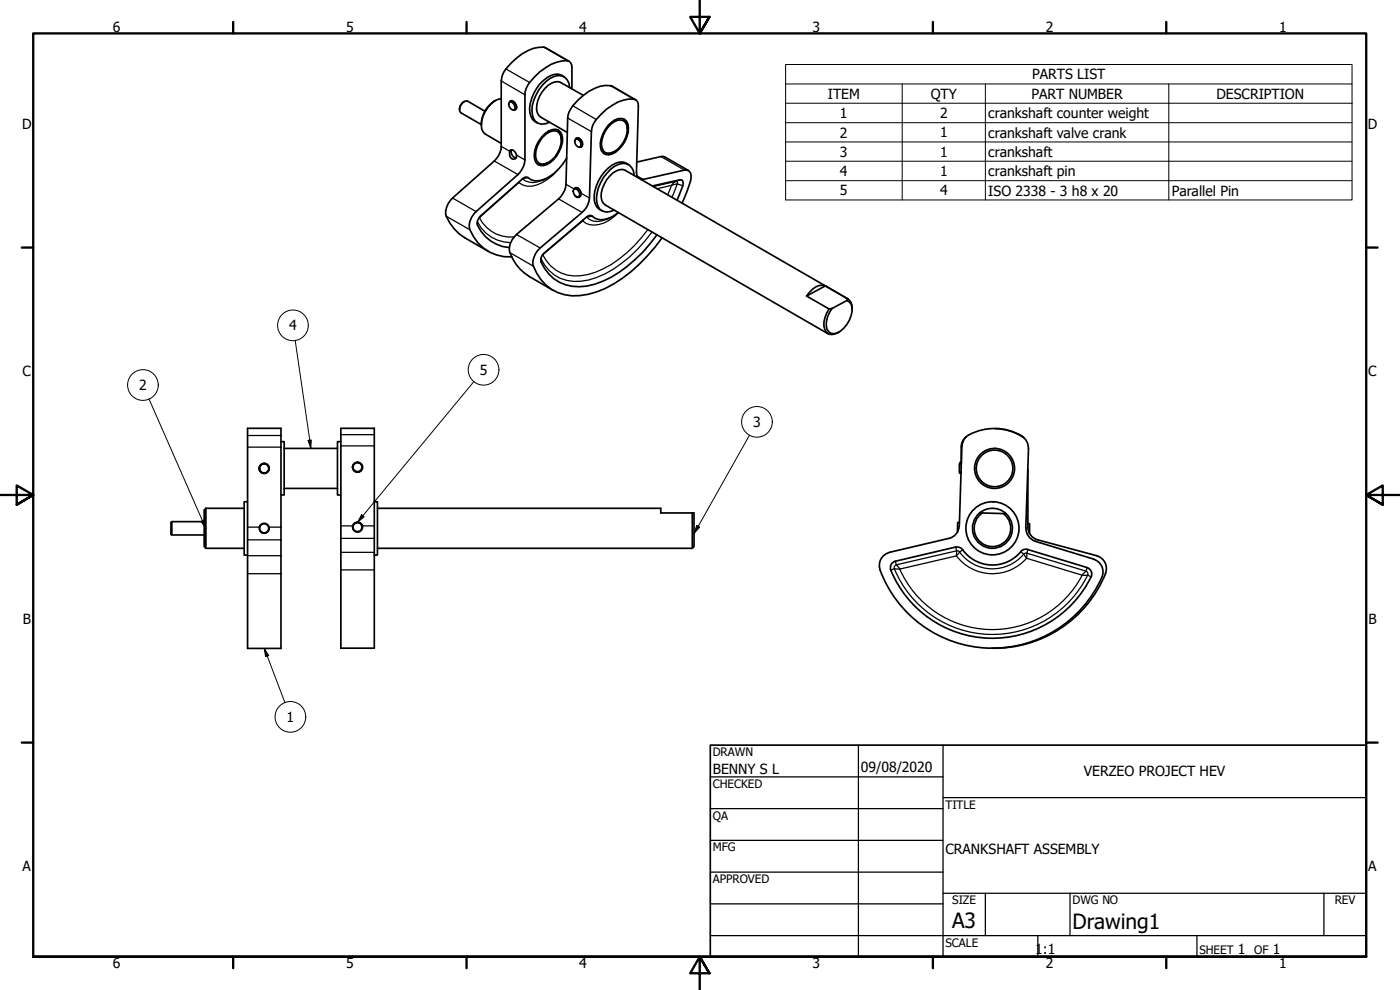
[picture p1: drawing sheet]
<svg xmlns="http://www.w3.org/2000/svg" width="420mm" height="297mm" viewBox="0 0 420 297" stroke-linecap="round" stroke-linejoin="round" font-family="sans-serif">
<!-- layer: Visible (ANSI) -->
<g fill="none" stroke="#000" stroke-width=".51">
<path d="M170.8 18.4l-7-4.1a10.1 10.1 0 0 0-8.8 3.1 11.2 11.2 0 0 0-4.4 6l-.2 20.5a6.4 6.4 0 0 1-2.1 4.4l-12.5 11.1a5.4 5.4 0 0 0-.8 7.5l1.3 1.8 1.5 1.5 1.7 1.2 7.1 4M139.3 30.5l-.2 .1a2.44 2.44 0 0 0-1.2 2.3M145.5 33.4l-5.2-3.1a2.35 2.35 0 0 0-2 3.5l6.2 3.6M148.7 30.1a8.3 8.3 0 0 0-4.2 7.4M150.4 29.6a8.1 8.1 0 0 0-5.9 6.8 3.5 3.5 0 0 0 1.2 3.8l4.7 2.8M152.8 30.8l.4-.3a1.74 1.74 0 0 1 1.2 2.3l-.3 .3a1.82 1.82 0 0 1-1.3-2.3zM152.8 30.7l.3-.3a1.35 1.35 0 0 1 1.8 1.1l.2 .7-.2 .5-.7 .3M167.4 39a3.5 3.5 0 0 1 1.1 3M169.3 23a3.9 3.9 0 0 0-5 .2 12.3 12.3 0 0 0-5.3 10.6 3.5 3.5 0 0 0 2.3 3.1M170.9 26.3a3.3 3.3 0 0 0-4.5-3.4 11.6 11.6 0 0 0-6.6 11.6 3.2 3.2 0 0 0 5.1 2.2M171.6 26.7v-6.5a1.82 1.82 0 0 0-1.4-2 13.2 13.2 0 0 0-9.7 4.8 8.1 8.1 0 0 0-3 5.4v19.6a6.4 6.4 0 0 1-2.1 4.4l-12.5 11.1a5.4 5.4 0 0 0-.7 7.6 12.3 12.3 0 0 0 11.4 6M175.1 28.6l-6.8-3.8a4 4 0 0 0-4.7 1.7 8.3 8.3 0 0 0-2.4 7.3l.5 .8 .6 .6 7.9 4.5"/>
<path d="M182.4 37.7a4.6 4.6 0 0 1 5-1.9 3.5 3.5 0 0 1 1.1 3.9 8.6 8.6 0 0 1-5.8 6.8 2.38 2.38 0 0 1-2.5-2.3 8.8 8.8 0 0 1 2.2-6.5zM183.4 37.2a2.99 2.99 0 0 1 4.4-.4 6.5 6.5 0 0 1-1.5 6.9 4.4 4.4 0 0 1-4.7 2.1 3.6 3.6 0 0 1-.9-3.8 8.8 8.8 0 0 1 2.7-4.8zM187.2 35.7a3.5 3.5 0 0 1 1.1 3M190.8 30l-7.1-4.2a9.8 9.8 0 0 0-8.6 2.8 11.7 11.7 0 0 0-4.6 5.9l-.6 20.8a6.4 6.4 0 0 1-2.3 4.4l-12.6 10.6a5.4 5.4 0 0 0-1.1 7.3 13.3 13.3 0 0 0 5 5.4l7.1 4.1M153.2 45a1.68 1.68 0 0 1 1.5 .8 1.68 1.68 0 0 1 0 1.8l-.5 .2a1.86 1.86 0 0 1-1-2.8zM153.5 45l.1-.1a1.62 1.62 0 0 0 1.3 2.4M163.5 40.1a4 4 0 0 1 4-1.1 4 4 0 0 1 .9 5.1 7.9 7.9 0 0 1-5.4 5.6 2.27 2.27 0 0 1-2.6-2.2 8.8 8.8 0 0 1 3.1-7.4zM163.6 40.5a3.5 3.5 0 0 1 3.7-1 3.4 3.4 0 0 1 1 3.7 7.6 7.6 0 0 1-4.7 5.9 2.22 2.22 0 0 1-2.9-2.6 8.4 8.4 0 0 1 2.9-6zM163.6 53.7l-1 .5M164.6 48.8a3.6 3.6 0 0 1-3.2 .5M170.1 47.5a13.2 13.2 0 0 1-8.2 6.7l-1.3 .1-1.2-.3-1-.7-.9-.1-13.3 11.6a2.73 2.73 0 0 0-.9 2.8 11.4 11.4 0 0 0 9.5 6.7M172.2 56.8l.3-.2a1.46 1.46 0 0 1 1.3 1 1.46 1.46 0 0 1-.3 1.5 1.59 1.59 0 0 1-1.3-2.3z"/>
<path d="M172.5 56.5l.3-.2a1.53 1.53 0 0 1 1.5 1.2 1.53 1.53 0 0 1-.8 1.7l-.7-.2-.2-.3M172.5 56.5l.3-.2a1.76 1.76 0 0 1 1.6 1.7M172.5 56.5l-.3 .3M172.6 41.9l.4-.2a1.66 1.66 0 0 1 1.2 2.3l-.3 .2a1.74 1.74 0 0 1-1.3-2.3zM172.7 41.8l.2-.3a1.68 1.68 0 0 1 1.8 2.4l-.8 .3M174 59l-.5 .1M184.4 45.5a3.4 3.4 0 0 1-3.2 .6M188.7 49.4a3.8 3.8 0 0 0-5.1 .2 12.3 12.3 0 0 0-5.2 10.6 3.5 3.5 0 0 0 2.3 3M190.3 52.6a3.3 3.3 0 0 0-4.5-3.3 11.6 11.6 0 0 0-6.7 11.5 3.3 3.3 0 0 0 5.2 2.2M191.1 48.6l7.9-1.7 7.6 4.3M191.4 53.3l-.4-1.5 .6-19.9a1.73 1.73 0 0 0-1.4-2.1 12.2 12.2 0 0 0-9.7 4.3 8 8 0 0 0-3 5.4l-.6 19.9a6.5 6.5 0 0 1-2.2 4.3l-12.6 10.7a5.8 5.8 0 0 0-2 5.5 13.2 13.2 0 0 0 16.4 8.4 34.8 34.8 0 0 0 17.7-11.4l4.5-5.5M192.5 53.9l12.9-2.9a1.77 1.77 0 0 1 1.8 .7 1.77 1.77 0 0 1 .2 1.8l-1.3 4.3-1.4 3.1"/>
<path d="M195.8 55.8l8.8-1.8 .4 1-.1 .7-1.7 4.4M183 65.4l-1.1 .4M185.5 63.7a6.5 6.5 0 0 1-7 1.8l-1.3-.9-1.1 .4-12.7 10.9a2.68 2.68 0 0 0-1 2.7 12.1 12.1 0 0 0 13.7 7.2 29.1 29.1 0 0 0 14.5-7.9l2.3-2.2 4.3-5.2M247.7 85.8a4.1 4.1 0 0 0-4.7 1.9l-.9 1.1M248.8 92.7a6.3 6.3 0 0 0-.8 7 2.86 2.86 0 0 0 3.8-.1M249.7 92.6l-.9 .1M254.2 90.2a2.79 2.79 0 0 1 1.5 3.3 8.7 8.7 0 0 1-4.5 6.4 2.26 2.26 0 0 1-3.2-2.3 8.2 8.2 0 0 1 1.7-5M254.2 90.2l-4.5 2.4M254.4 89.6l-6.7-3.8-5.6 3 6.7 3.9M254.4 89.6a3.1 3.1 0 0 1 1.3 3.3M254.4 89.6l-.2 .6M254.5 89.7l-66.9-38.6a3.9 3.9 0 0 0-4.7 1.8 8.3 8.3 0 0 0-2.3 7.2l.4 .8 .7 .6 66.8 38.6"/>
<path d="M74.3 128.5h10v66h-10zM84.3 132.5h1v16h-1M85.3 134.5h16M102.3 132.5h-1v16h1M102.3 128.5h10v66h-10zM288 139.2v1.1M288.5 138.7l-.5 .1-.1 2.7 .5 .2M288.7 133.8l-.8 24M289.9 131.1l-.8 .9-.6 1.6v5.1M298.7 128.6a16 16 0 0 1 7.8 2.1M306.4 130.7l.9 .7M306.7 131l.9 .7 .7 1 .3 1.8"/>
<path d="M306.8 131a15.6 15.6 0 0 0-16.9 .1l-.9 1.5-.3 1.2M308.7 134.5l-.9 24M51.3 156.8l.3-.3v4l-.3-.2zM51.6 156.5h9.7M61.8 152.5l-.5 .5v11l.5 .5M61.8 152.5v12M61.8 152.5h11.5M74.3 150.5h-1v16h1M77.8 158.1a1.49 1.49 0 0 1 1.5-1.1 1.49 1.49 0 0 1 1.4 1.1M77.9 158.2a1.5 1.5 0 0 0 1.4 1.8 1.5 1.5 0 0 0 1.5-1.8M85.3 146.5h16M105.8 158.2a1.49 1.49 0 0 1 1.5-1.5 1.49 1.49 0 0 1 1.5 1.5"/>
<path d="M112.3 150.5h1v16h-1M113.3 152.5h85v1.4h10v10.1l-.5 .5h-94.5M207.8 153.9v10.6M287.8 157.8a4 4 0 0 1-3 3.8l-17.8 4.1a4 4 0 0 0-2.8 5.3M287.9 156.7l-.5 .1v2.8M288 141.5v.4l.4 .1M294 153.9a6 6 0 0 1 8 .2M294 153.9a6 6 0 0 0-.6 8.6 6 6 0 0 0 8.6 .3 6 6 0 0 0 0-8.7M294.1 153.9l7.9 .3M294.8 153.9a5.5 5.5 0 0 0-1.2 8.1 5.5 5.5 0 0 0 8.2 .3 5.5 5.5 0 0 0-.6-8.2M307.9 158.4a4 4 0 0 0 2.8 4M308.5 140.7v17.4a4 4 0 0 0 2.9 3.9"/>
<path d="M308.5 157l.5 .1-.1 2.8M51.6 160.5h9.7M61.8 164.5h11.5M288.9 165l-.7-.6-1.4-.3-18 4.3a2.01 2.01 0 0 0-1.5 2.7 32.9 32.9 0 0 0 29.7 20.4 32.9 32.9 0 0 0 30.6-19.1 2 2 0 0 0-1.4-2.1M308.5 164.9l-1-.1a2.93 2.93 0 0 0-1.8 1.5 11 11 0 0 1-16.8-1.4M308.5 164.9l17.8 5.4M310.7 162.4l17.5 5.4a4 4 0 0 1 2.5 5.4 36 36 0 0 1-34.1 21.3 36 36 0 0 1-32.5-23.5M311.4 162l17.7 4.7M329.1 166.7a4 4 0 0 1 2.7 5.4 36 36 0 0 1-34.2 22.4"/>
<circle cx="79.3" cy="140.5" r="1.49"/>
<circle cx="79.3" cy="158.5" r="1.37"/>
<circle cx="79.3" cy="140.5" r="1.37"/>
<circle cx="107.3" cy="140.2" r="1.52"/>
<circle cx="107.3" cy="140.2" r="1.5"/>
<circle cx="107.3" cy="140.2" r="1.38"/>
<circle cx="107.3" cy="158.2" r="1.4"/>
<circle cx="107.3" cy="158.2" r="1.51"/>
<circle cx="297.8" cy="158.5" r="8"/>
<circle cx="298.5" cy="140.5" r="6"/>
<circle cx="298.5" cy="140.5" r="5.5"/>
</g>
<!-- layer: Visible Narrow (ANSI) -->
<g fill="none" stroke="#000" stroke-width=".38">
<path d="M163.2 14.1l7 4.1M150.4 24.3l7.1 4.1M151.8 20.7l7.1 4.1M170.4 35.4l7.1 4.1M171.9 31.7l7 4.2M183.2 25.7l7 4.1M135.8 59.4l7.1 4.1M148.3 48.3l7.1 4.1M150.4 43.9l2.6 1.5M155 46.5l2.5 1.5M155.7 54.7l-11.9 10.6M156.7 53.7a5.5 5.5 0 0 0 5.9 .5"/>
<path d="M158.4 53.3l-1.6 .3M167.4 50.9a11.9 11.9 0 0 1-9.2 5l-1.4-.4-1.1-.7 .2-.3M167.6 59.7l7.1 4M169.9 55.3l2.4 1.4M174.4 58l2.5 1.4M191.1 52.8l1.9 1M198.4 47l7 4M202.9 54.4l-.8 .4-.6 .8-4.3 1M202.9 54.4l.4 .2v.6M202.9 54.4l-6.9 1.6M203.3 55.2l-1.8 .4-1.1 2.9M203.3 55.2l-1.6 4"/>
<path d="M203.3 55.2l1.6 .5M204 54l-1.1 .4M133.9 64.9l7.1 4M143.2 66.8l.1 .8M143.3 66.5a11.3 11.3 0 0 0 10 6.3M143.8 65.3a10.7 10.7 0 0 0 10.4 5.8M143.8 65.3l-.1 .1M153 75.8l7.1 4.1M155 70.3l7.1 4.1M162.3 77.9l.1 .7M174.9 66.1l-12 10.3M175.8 65.3l.3-.1a4.8 4.8 0 0 0 5.8 .6"/>
<path d="M177.7 64.8l-1.7 .3M185.7 63.8a9.9 9.9 0 0 1-8.7 3.6l-1.1-.4-1-.7 .3-.5M194.4 68.9a34.3 34.3 0 0 1-17.9 13.4 11.2 11.2 0 0 1-13.6-5.9l-.1 .1M195.7 69.6a38.9 38.9 0 0 1-16.6 13.6 13.5 13.5 0 0 1-12.8-.7l-1.5-1.4-1.4-1.5-1.1-2M74.3 130.7h10M74.3 134.2h10M102.3 133.8h10M102.3 130.4h10M74.3 158.2h3.6M80.8 158.2h3.5M102.3 157.8h3.6M108.8 157.8h3.5"/>
<path d="M74.3 162h10M74.3 166.7h10M74.3 172.1h10M102.3 171h10M102.3 161.5h10M102.3 165.7h10M268.4 170.6a31.8 31.8 0 0 0 28.4 19.7 31.8 31.8 0 0 0 29.6-17.7M268.4 170.6l1.7 .1M268.4 170.6l-1.1 .5M268.7 168.4l.3 1.1M269 169.5l1.1 1.2M269 169.5a.81 .81 0 0 0-.6 1.1"/>
<path d="M270 170.8a30.4 30.4 0 0 0 26.8 18.1 30.4 30.4 0 0 0 28-16.3M286.8 164.1l.3 1.2M287 166.8l-16.9 3.9M287 166.8a13.6 13.6 0 0 0 21.1 .7M287.1 165.3l-.1 1.5M287.1 165.3h.5l.4 .3M287.1 165.3l-18.1 4.2M288 165.6a12.2 12.2 0 0 0 19.2 .7M288 165.6l-1 1.2M288.9 165l-.9 .6M306.3 165.5l.9 .7M307.2 166.2l.9 1.3"/>
<path d="M308.1 167.5l16.6 5.1M308.2 166l-.1 1.5M308.2 166l-1 .2M308.2 166l17.7 5.4M308.5 164.9l-.3 1.1M324.7 172.6h1.8M325.9 171.4l-1.2 1.2M325.9 171.4a.93 .93 0 0 1 .6 1.2M326.3 170.3l-.4 1.1M326.5 172.6l1 .5"/>
</g>
<!-- layer: Visible (ANSI) -->
<circle cx="288" cy="139.2" r=".25" fill="#000"/>
<!-- layer: Visible Narrow (ANSI) -->
<circle cx="143.8" cy="65.3" r=".19" fill="#000"/>
<!-- layer: Symbol (ANSI) -->
<g fill="none" stroke="#000" stroke-width=".3">
<path d="M235.8 25.2v-5.8h170v5.8M235.8 25.2h170v5.8M235.8 25.2v34.8h170v-29M235.8 31h170M235.8 36.8h170M270.8 25.2v34.8M295.7 25.2v34.8M350.8 25.2v34.8M235.8 42.6h170M235.8 48.4h170M235.8 54.2h170M44.7 119.7l17.1 38.8"/>
<path d="M88.6 102.1l4.7 32.4M142.2 114.5l-34.9 42.2M92.5 132.1l.9-.1-.1 2.5zM224.9 130.6l-16.6 29.5M60.3 156.4l1-.4 .5 2.5zM108.5 154.4l.8 .7-2 1.6zM209.1 157.7l.9 .5-1.7 1.9zM79.3 194.5l1.3 2.2-.9 .3zM79.3 194.5l6.2 16.4"/>
<circle cx="87.9" cy="97.6" r="4.6"/>
<circle cx="42.9" cy="115.5" r="4.6"/>
<circle cx="145.1" cy="111" r="4.6"/>
<circle cx="227.2" cy="126.6" r="4.6"/>
<circle cx="87.2" cy="215.1" r="4.6"/>
</g>
<!-- layer: Title (ANSI) -->
<g fill="none" stroke="#000" stroke-width=".38">
<path d="M213.2 233.1h69.8M257.6 223.6v63.5M283 239.3h127M283 223.6v63.5M213.2 242.6h69.8M213.2 252.1h69.8M213.2 261.7h69.8M213.2 271.2h69.8M283 268h127M295.7 268v12.7M321.1 268v12.7M397.3 268v12.7"/>
<path d="M213.2 280.7h196.8M311.5 280.7v6.4M359.2 280.7v6.4"/>
</g>
<path d="M213.2 223.6h196.8v63.5h-196.8z" fill="none" stroke="#000" stroke-width=".51"/>
<!-- layer: Border (ANSI) -->
<g fill="none" stroke="#000" stroke-width=".7">
<path d="M70 6.6v3.4M140 6.6v3.4M210 0v10l-2.9-4.9h5.8l-2.9 4.9 2.9-4.9M280 6.6v3.4M350 6.6v3.4M6.5 74.3h3.5M410 74.3h3.4M0 148.5h10l-5-2.8v5.7l5-2.9-5 2.9M420 148.5h-10l5-2.8v5.7l-5-2.9 5 2.9M6.5 222.8h3.5M410 222.8h3.4M10 287.1v-277.1h400v277.1h-400h400"/>
<path d="M70 287.1v3.4M140 287.1v3.4M212.9 292l-2.9-4.9 2.9 4.9h-5.8l2.9-4.9v9.9M280 287.1v3.4M350 287.1v3.4"/>
</g>
<!-- layer: Symbol (ANSI) -->
<g fill="#000">
<path d="M92.5 132.1l.9-.1-.1 2.5z" fill-rule="evenodd"/>
<path d="M60.3 156.4l1-.4 .5 2.5z" fill-rule="evenodd"/>
<path d="M108.5 154.4l.8 .7-2 1.6z" fill-rule="evenodd"/>
<path d="M209.1 157.7l.9 .5-1.7 1.9z" fill-rule="evenodd"/>
<path d="M79.3 194.5l1.3 2.2-.9 .3z" fill-rule="evenodd"/>
</g>
<g font-size="6.3">
<text x="285.8" y="278.6">A3</text>
<text x="321.9" y="278.6">Drawing1</text>
</g>
<g font-size="4.2">
<text x="33.8" y="9.6">6</text>
<text x="103.9" y="9.6">5</text>
<text x="173.9" y="9.6">4</text>
<text x="243.8" y="9.6">3</text>
<text x="313.9" y="9.6">2</text>
<text x="383.9" y="9.6">1</text>
<text x="309.8" y="23.8">PARTS LIST</text>
<text x="248.5" y="29.6">ITEM</text>
<text x="279.3" y="29.6">QTY</text>
<text x="309.6" y="29.6">PART NUMBER</text>
<text x="365.1" y="29.6">DESCRIPTION</text>
<text x="252.1" y="35.4">1</text>
<text x="282.1" y="35.4">2</text>
<text x="296.6" y="35.5">crankshaft counter weight</text>
<text x="6.7" y="38.7">D</text>
<text x="252.1" y="41.3">2</text>
<text x="282.1" y="41.2">1</text>
<text x="296.6" y="41.3">crankshaft valve crank</text>
<text x="410.5" y="38.7">D</text>
<text x="252.1" y="47">3</text>
<text x="282.1" y="47">1</text>
<text x="296.6" y="47.1">crankshaft</text>
<text x="252.1" y="52.8">4</text>
<text x="282.1" y="52.8">1</text>
<text x="296.6" y="52.9">crankshaft pin</text>
<text x="252.1" y="58.6">5</text>
<text x="282.1" y="58.6">4</text>
<text x="296.6" y="58.7">ISO 2338 - 3 h8 x 20</text>
<text x="351.7" y="58.7">Parallel Pin</text>
<text x="86.7" y="99.1">4</text>
<text x="6.8" y="113">C</text>
<text x="144" y="112.5">5</text>
<text x="410.7" y="113">C</text>
<text x="41.7" y="117.1">2</text>
<text x="226" y="128.1">3</text>
<text x="6.9" y="187.2">B</text>
<text x="410.7" y="187.2">B</text>
<text x="86" y="216.6">1</text>
<text x="213.9" y="232.3">BENNY S L</text>
<text x="258.4" y="231.6">09/08/2020</text>
<text x="325.3" y="233">VERZEO PROJECT HEV</text>
<text x="283.8" y="256.2">CRANKSHAFT ASSEMBLY</text>
<text x="6.8" y="261.4">A</text>
<text x="410.7" y="261.4">A</text>
<text x="310.7" y="286.3">1:1</text>
<text x="371.5" y="286.2">1</text>
<text x="382" y="286.2">1</text>
<text x="33.8" y="290.5">6</text>
<text x="103.9" y="290.5">5</text>
<text x="173.9" y="290.5">4</text>
<text x="243.8" y="290.5">3</text>
<text x="313.9" y="290.5">2</text>
<text x="383.9" y="290.5">1</text>
</g>
<g font-size="3.5">
<text x="213.9" y="226.9">DRAWN</text>
<text x="213.9" y="236.4">CHECKED</text>
<text x="213.9" y="245.9">QA</text>
<text x="283.8" y="242.6">TITLE</text>
<text x="213.9" y="255.4">MFG</text>
<text x="213.9" y="265">APPROVED</text>
<text x="285.8" y="271.3">SIZE</text>
<text x="321.9" y="271.3">DWG NO</text>
<text x="400.6" y="271.3">REV</text>
<text x="283.8" y="284">SCALE</text>
<text x="360" y="286.2">SHEET</text>
<text x="376.4" y="286.2">OF</text>
</g>
</svg>
